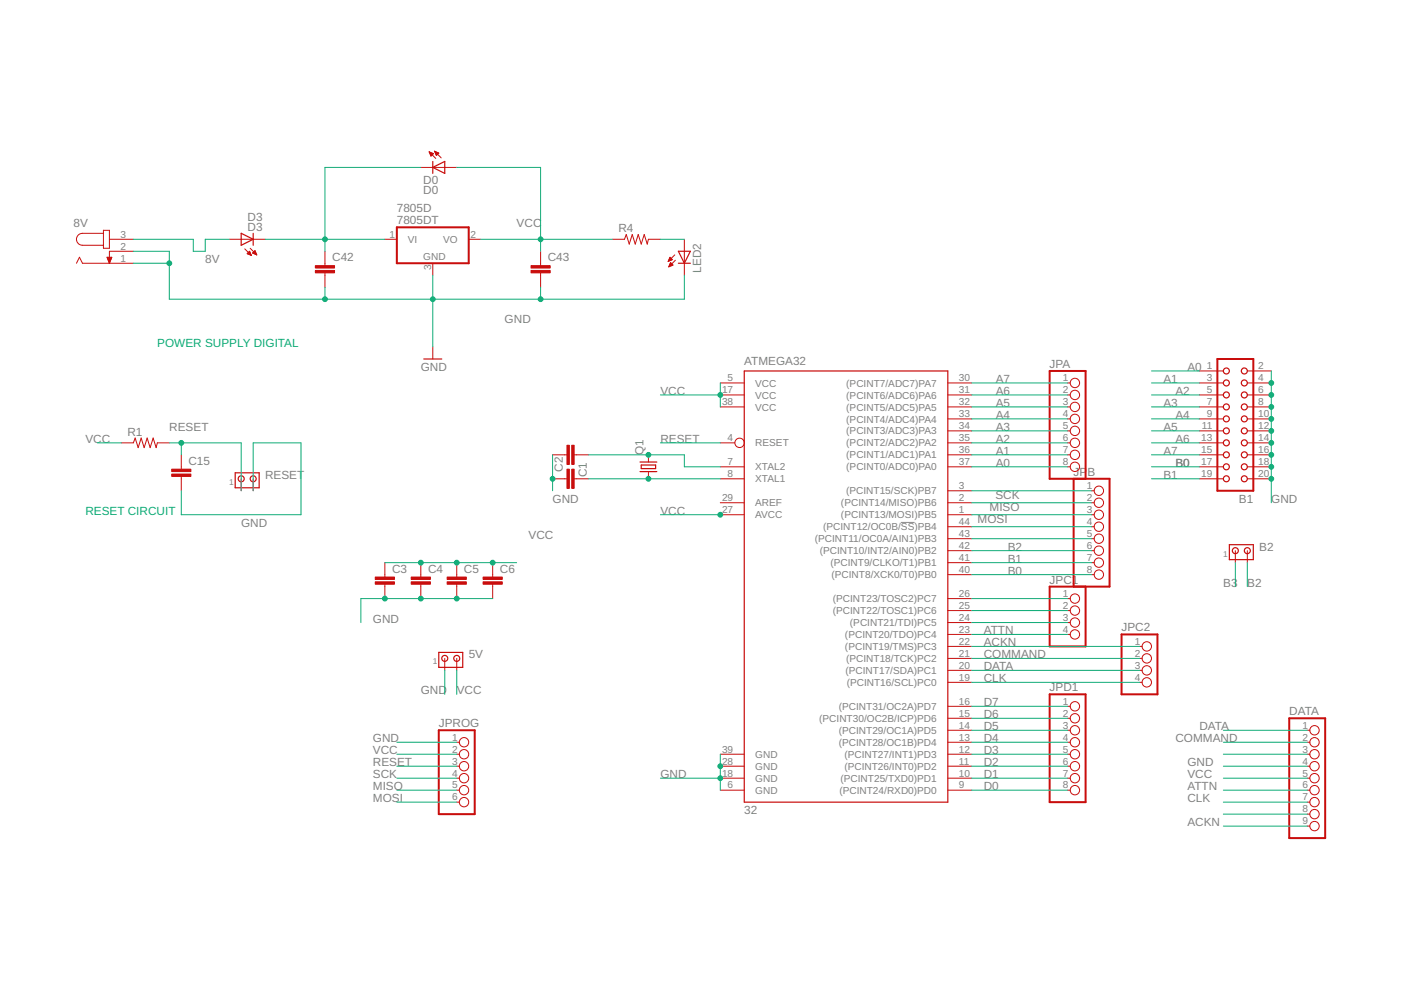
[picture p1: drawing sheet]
<svg xmlns="http://www.w3.org/2000/svg" width="297mm" height="210mm" viewBox="0 0 297 210" stroke-linecap="round" stroke-linejoin="round" font-family="sans-serif">
<path d="M191 110.8h2.9" fill="none" stroke="#808080" stroke-width=".21"/>
<g fill="none" stroke="#c90d0c" stroke-width=".25">
<path d="M91.8 35.5l2.5-1.3v2.6zM91.8 34.2v2.6M51.1 49.5l2.6 1.2-2.6 1.3zM53.7 49.5v2.5M143.8 53.3h2.6l-1.3 2.5zM143.8 55.8h2.6M89.9 76.1h3.8M157.8 78.7h43.2v91.4h-43.2zM135.7 98h3.6M135.7 100h3.6M136 98.6h3v.8h-3zM49.9 100.2h5v3.2h-5z"/>
<path d="M260.6 115.5h5.1v3.2h-5.1zM93 138.3h5.1v3.2h-5.1z"/>
<circle cx="260" cy="78.7" r=".64"/>
<circle cx="263.8" cy="78.7" r=".64"/>
<circle cx="260" cy="83.7" r=".64"/>
<circle cx="260" cy="81.2" r=".64"/>
<circle cx="260" cy="86.3" r=".64"/>
<circle cx="260" cy="91.4" r=".64"/>
<circle cx="260" cy="88.8" r=".64"/>
<circle cx="260" cy="99" r=".64"/>
<circle cx="260" cy="96.4" r=".64"/>
<circle cx="260" cy="93.9" r=".64"/>
<circle cx="263.8" cy="83.7" r=".64"/>
<circle cx="263.8" cy="86.3" r=".64"/>
<circle cx="263.8" cy="81.2" r=".64"/>
<circle cx="263.8" cy="88.8" r=".64"/>
<circle cx="263.8" cy="91.4" r=".64"/>
<circle cx="263.8" cy="93.9" r=".64"/>
<circle cx="263.8" cy="99" r=".64"/>
<circle cx="263.8" cy="96.4" r=".64"/>
<circle cx="51.1" cy="101.5" r=".64"/>
<circle cx="53.7" cy="101.5" r=".64"/>
<circle cx="260" cy="101.5" r=".64"/>
<circle cx="261.9" cy="116.8" r=".64"/>
<circle cx="263.8" cy="101.5" r=".64"/>
<circle cx="264.5" cy="116.8" r=".64"/>
<circle cx="94.3" cy="139.6" r=".64"/>
<circle cx="96.8" cy="139.6" r=".64"/>
</g>
<g fill="none" stroke="#c90d0c" stroke-width=".21">
<path d="M89.2 35.5h7.6M91 32.2l1.4 1.4M91 32.2l.9 .4M91 32.2l.4 .9M91 32.2h.1M91.1 32.3h.2M91.1 32.4h.5M91.2 32.6h.7M91.2 32.7h.6M91.3 32.8h.4M91.3 32.9h.2M91.4 33.1h.1"/>
<path d="M91.9 32.6l-.5 .5M92.1 32.1l1.4 1.4M92.1 32.1l.9 .3M92.1 32.1l.4 .9 .5-.6M92.2 32.1h.1M92.2 32.2h.3M92.3 32.3h.5M92.3 32.4h.7M92.4 32.6h.5M92.4 32.7h.4M92.5 32.8h.2M92.5 32.9h.1"/>
<path d="M16.2 55.8l.6-1.3 .7 1.3h10.8M21.9 49.5h-4.4a1.27 1.27 0 0 0-1.3 1.2 1.27 1.27 0 0 0 1.3 1.3h4.4M21.9 48.8h1.3v3.8h-1.3zM22.7 54.5h1l-.5 1.3zM22.7 54.7h1M22.8 54.8h.8M22.8 54.9h.8M22.9 55h.6M22.9 55.1h.6M23 55.2h.4M23 55.4h.4M23.1 55.5h.2"/>
<path d="M23.1 55.6h.2M23.2 55.7h.1M23.2 50.7h5.1M28.3 53.3h-5.1v2.5M48.6 50.7h7.6M51.9 52.8l1.4 1.4M52.4 53.8l.5-.5 .4 .9zM52.5 53.8h.6M52.5 53.7h.6M52.6 53.6h.4M52.7 53.4h.3M52.7 53.9h.5"/>
<path d="M52.9 53.3h.1M53 54h.2M53 52.6l1.4 1.4M53.6 53.7l.5-.6 .3 .9zM53.6 53.7h.7M53.6 53.6h.6M53.7 53.4h.5M53.9 53.3h.2M53.9 53.8h.4M54 53.2h.1M54.2 53.9h.2M68.9 53.3v3"/>
<path d="M68.9 57.8v3.1M81.6 50.7h2.5M91.8 55.8v2.6M99.4 50.7h2.5M114.6 53.3v3M114.6 57.8v3.1M129.9 50.7h2.5l.4-1 .6 2.1 .6-2.1 .7 2.1 .6-2.1 .7 2.1 .6-2.1 .6 2.1 .3-1.1h2.5M141.7 55.4h.1M141.7 55.2h.4M141.8 55.1h.6M141.8 55h.7M141.8 56.5h.2"/>
<path d="M141.9 54.9h.5M141.9 56.3h.4M141.9 54.8h.4M141.9 56.2h.7M142 56.1h.6M142 54.7h.2M142 54.5l.6 .6-.9 .3zM142 56h.5M142.1 55.9h.2M142.2 55.7h.1M142.2 55.7l-.4 .9M142.2 55.7l.5 .5-.9 .4"/>
<path d="M143.1 54l-1.4 1.4M143.2 55.2l-1.4 1.4M145.1 50.7v7.7M91.8 73.6v2.5M254.3 78.7h5.1M264.5 78.7h5M25.7 93.9h2.6l.4-1 .6 2 .6-2 .7 2 .6-2 .6 2 .7-2 .6 2 .3-1h2.5M38.4 96.4v3.1M117.2 96.4h3M121.7 96.4h3.1M137.5 96.4v1.6M137.5 100v1.5"/>
<path d="M152.7 83.7h5.1M152.7 81.2h5.1M152.7 86.3h5.1M152.7 93.9h3.1M152.7 99h5.1M201 83.7h5M201 81.2h5M201 86.3h5M201 88.8h5M201 91.4h5M201 93.9h5M201 96.4h5"/>
<path d="M201 99h5M226.4 83.7h.5M226.4 81.2h.5M226.4 86.3h.5M226.4 88.8h.5M226.4 91.4h.5M226.4 93.9h.5M226.4 96.4h.5M226.4 99h.5M254.3 83.7h5.1M254.3 81.2h5.1M254.3 86.3h5.1"/>
<path d="M254.3 88.8h5.1M254.3 91.4h5.1M254.3 93.9h5.1M254.3 96.4h5.1M254.3 99h5.1M264.5 83.7h5M264.5 81.2h5M264.5 86.3h5M264.5 88.8h5M264.5 91.4h5M264.5 93.9h5M264.5 96.4h5"/>
<path d="M264.5 99h5M38.4 101v3.1M51.1 101.5v2.6M53.7 101.5v2.6M81.6 119.3v3M89.2 119.3v3M96.8 119.3v3M104.5 119.3v3M117.2 101.5h3M121.7 101.5h3.1M152.7 106.6h5.1M152.7 109.1h5.1"/>
<path d="M152.7 101.5h5.1M201 104.1h5M201 106.6h5M201 109.1h5M201 111.7h5M201 114.2h5M201 116.8h5M201 119.3h5M231.4 104.1h.6M231.4 106.6h.6M231.4 109.1h.6M231.4 111.7h.6"/>
<path d="M231.4 114.2h.6M231.4 116.8h.6M231.4 119.3h.6M254.3 101.5h5.1M261.9 116.8v2.5M264.5 101.5h5M264.5 116.8v2.5M81.6 123.9v3M89.2 123.9v3M94.3 139.6v2.5M96.8 123.9v3M96.8 139.6v2.5"/>
<path d="M104.5 123.9v3M201 126.9h5M201 129.5h5M201 132h5M201 134.5h5M201 137.1h5M201 139.6h5M201 121.8h5M226.4 126.9h.5M226.4 129.5h.5M226.4 132h.5M226.4 134.5h.5"/>
<path d="M231.4 121.8h.6M241.6 137.1h.5M241.6 139.6h.5M96.8 157.4h.6M96.8 159.9h.6M152.7 159.9h5.1M201 149.8h5M201 152.3h5M201 154.8h5M201 157.4h5M201 159.9h5M201 142.1h5"/>
<path d="M201 144.7h5M226.4 149.8h.5M226.4 152.3h.5M226.4 154.8h.5M226.4 157.4h.5M226.4 159.9h.5M241.6 142.1h.5M241.6 144.7h.5M277.2 154.8h.5M277.2 157.4h.5M277.2 159.9h.5M96.8 162.5h.6"/>
<path d="M96.8 165h.6M96.8 167.5h.6M96.8 170.1h.6M152.7 162.5h5.1M152.7 165h5.1M152.7 167.5h5.1M201 162.5h5M201 165h5M201 167.5h5M226.4 162.5h.5M226.4 165h.5M226.4 167.5h.5"/>
<path d="M277.2 162.5h.5M277.2 165h.5M277.2 167.5h.5M277.2 170.1h.5M277.2 172.6h.5M277.2 175.2h.5"/>
<circle cx="156.8" cy="93.9" r=".99"/>
<circle cx="227.9" cy="91.4" r=".99"/>
<circle cx="227.9" cy="96.4" r=".99"/>
<circle cx="227.9" cy="99" r=".99"/>
<circle cx="227.9" cy="88.8" r=".99"/>
<circle cx="227.9" cy="93.9" r=".99"/>
<circle cx="227.9" cy="86.3" r=".99"/>
<circle cx="227.9" cy="83.7" r=".99"/>
<circle cx="227.9" cy="81.2" r=".99"/>
<circle cx="233" cy="104.1" r=".99"/>
<circle cx="233" cy="109.1" r=".99"/>
<circle cx="233" cy="111.7" r=".99"/>
<circle cx="233" cy="114.2" r=".99"/>
<circle cx="233" cy="116.8" r=".99"/>
<circle cx="233" cy="106.6" r=".99"/>
<circle cx="233" cy="119.3" r=".99"/>
<circle cx="227.9" cy="129.5" r=".99"/>
<circle cx="227.9" cy="126.9" r=".99"/>
<circle cx="227.9" cy="132" r=".99"/>
<circle cx="227.9" cy="134.5" r=".99"/>
<circle cx="233" cy="121.8" r=".99"/>
<circle cx="243.1" cy="137.1" r=".99"/>
<circle cx="243.1" cy="139.6" r=".99"/>
<circle cx="98.4" cy="157.4" r=".99"/>
<circle cx="98.4" cy="159.9" r=".99"/>
<circle cx="227.9" cy="149.8" r=".99"/>
<circle cx="227.9" cy="154.8" r=".99"/>
<circle cx="227.9" cy="157.4" r=".99"/>
<circle cx="227.9" cy="152.3" r=".99"/>
<circle cx="227.9" cy="159.9" r=".99"/>
<circle cx="243.1" cy="142.1" r=".99"/>
<circle cx="243.1" cy="144.7" r=".99"/>
<circle cx="278.7" cy="154.8" r=".99"/>
<circle cx="278.7" cy="159.9" r=".99"/>
<circle cx="278.7" cy="157.4" r=".99"/>
<circle cx="98.4" cy="170.1" r=".99"/>
<circle cx="98.4" cy="165" r=".99"/>
<circle cx="98.4" cy="167.5" r=".99"/>
<circle cx="98.4" cy="162.5" r=".99"/>
<circle cx="227.9" cy="165" r=".99"/>
<circle cx="227.9" cy="167.5" r=".99"/>
<circle cx="227.9" cy="162.5" r=".99"/>
<circle cx="278.7" cy="167.5" r=".99"/>
<circle cx="278.7" cy="165" r=".99"/>
<circle cx="278.7" cy="172.6" r=".99"/>
<circle cx="278.7" cy="170.1" r=".99"/>
<circle cx="278.7" cy="162.5" r=".99"/>
<circle cx="278.7" cy="175.2" r=".99"/>
</g>
<path d="M84.1 48.2h15.3v7.6h-15.3zM258.1 76.1h7.6v28h-7.6zM227.6 101.5v22.9M230.2 101.5v-22.8h-7.7v22.8h12.7v22.9h-12.7v12.7h7.7v-12.7M237.8 134.5h7.6v12.7h-7.6zM93 154.8h7.6v17.8h-7.6zM222.5 147.2h7.7v22.9h-7.7zM273.3 152.3h7.7v25.4h-7.7z" fill="none" stroke="#c90d0c" stroke-width=".42"/>
<g fill="#c90d0c" stroke="#c90d0c" stroke-width=".21">
<path d="M120.2 94.4h.5v4.1h-.5z"/>
<path d="M121.2 94.4h.5v4.1h-.5z"/>
<path d="M121.2 99.5h.5v4h-.5z"/>
<path d="M120.2 99.5h.5v4h-.5z"/>
<path d="M87.2 123.4h4v.5h-4z"/>
<path d="M87.2 122.3h4v.6h-4z"/>
<path d="M94.8 123.4h4.1v.5h-4.1z"/>
<path d="M94.8 122.3h4.1v.6h-4.1z"/>
<path d="M102.4 123.4h4.1v.5h-4.1z"/>
<path d="M102.4 122.3h4.1v.6h-4.1z"/>
<path d="M79.6 123.4h4v.5h-4z"/>
<path d="M79.6 122.3h4v.6h-4z"/>
<path d="M36.4 100.5h4.1v.5h-4.1z"/>
<path d="M36.4 99.5h4.1v.5h-4.1z"/>
<path d="M66.9 57.3h4v.5h-4z"/>
<path d="M66.9 56.3h4v.5h-4z"/>
<path d="M112.6 57.3h4v.5h-4z"/>
<path d="M112.6 56.3h4v.5h-4z"/>
</g>
<g fill="none" stroke="#0dab76" stroke-width=".21">
<path d="M89.2 35.5h-20.3v17.8M96.8 35.5h17.8v17.8M28.3 53.3h7.6v10.1h109.2v-5M28.3 50.7h12.7v2.6h2.5v-2.6h5.1M28.3 55.8h7.6M56.2 50.7h25.4M91.8 58.4v15.2M101.9 50.7h28M140 50.7h5.1M68.9 60.9v2.5M114.6 60.9v2.5M244.1 78.7h10.2"/>
<path d="M269.5 78.7v27.9M20.7 93.9h5M35.9 93.9h15.2v10.2M38.4 93.9v2.5M117.2 96.4v7.7M124.8 96.4h20.3v2.6h7.6M140 93.9h12.7M140 83.7h12.7M152.7 81.2v5.1M206 93.9h20.4M206 83.7h20.4M206 99h20.4"/>
<path d="M206 96.4h20.4M206 81.2h20.4M206 86.3h20.4M206 91.4h20.4M206 88.8h20.4M244.1 93.9h10.2M244.1 83.7h10.2M244.1 99h10.2M244.1 96.4h10.2M244.1 81.2h10.2M244.1 86.3h10.2M244.1 91.4h10.2"/>
<path d="M244.1 88.8h10.2M38.4 104.1v5h25.4v-15.2h-10.1v10.2M81.6 119.3h27.9M124.8 101.5h27.9M140 109.1h12.7M206 109.1h25.4M206 119.3h25.4M206 104.1h25.4M206 106.6h25.4M206 111.7h25.4M206 116.8h25.4M206 114.2h25.4"/>
<path d="M244.1 101.5h10.2M261.9 119.3v5.1M264.5 119.3v5.1M104.5 126.9h-28v5.1M206 126.9h20.4M206 121.8h25.4M206 129.5h20.4M206 132h20.4M206 134.5h20.4M206 137.1h35.6M206 139.6h35.6M84.1 157.4h12.7"/>
<path d="M84.1 159.9h12.7M94.3 142.1v5.1M96.8 142.1v5.1M152.7 159.9v7.6M206 157.4h20.4M206 159.9h20.4M206 142.1h35.6M206 154.8h20.4M206 144.7h35.6M206 149.8h20.4M206 152.3h20.4M259.4 157.4h17.8"/>
<path d="M259.4 159.9h17.8M259.4 154.8h17.8M84.1 162.5h12.7M84.1 165h12.7M84.1 167.5h12.7M84.1 170.1h12.7M140 165h12.7M206 162.5h20.4M206 165h20.4M206 167.5h20.4M259.4 162.5h17.8M259.4 165h17.8"/>
<path d="M259.4 167.5h17.8M259.4 170.1h17.8M259.4 175.2h17.8M259.4 172.6h17.8"/>
</g>
<g fill="#0dab76" stroke="#0dab76" stroke-width=".21">
<circle cx="38.4" cy="93.9" r=".51"/>
<circle cx="152.7" cy="162.5" r=".51"/>
<circle cx="152.7" cy="165" r=".51"/>
<circle cx="117.2" cy="101.5" r=".51"/>
<circle cx="96.8" cy="126.9" r=".51"/>
<circle cx="89.2" cy="126.9" r=".51"/>
<circle cx="81.6" cy="126.9" r=".51"/>
<circle cx="269.5" cy="81.2" r=".51"/>
<circle cx="269.5" cy="83.7" r=".51"/>
<circle cx="269.5" cy="86.3" r=".51"/>
<circle cx="269.5" cy="88.8" r=".51"/>
<circle cx="269.5" cy="91.4" r=".51"/>
<circle cx="269.5" cy="93.9" r=".51"/>
<circle cx="269.5" cy="96.4" r=".51"/>
<circle cx="269.5" cy="99" r=".51"/>
<circle cx="269.5" cy="101.5" r=".51"/>
<circle cx="35.9" cy="55.8" r=".51"/>
<circle cx="114.6" cy="63.4" r=".51"/>
<circle cx="91.8" cy="63.4" r=".51"/>
<circle cx="68.9" cy="63.4" r=".51"/>
<circle cx="152.7" cy="83.7" r=".51"/>
<circle cx="96.8" cy="119.3" r=".51"/>
<circle cx="104.5" cy="119.3" r=".51"/>
<circle cx="89.2" cy="119.3" r=".51"/>
<circle cx="152.7" cy="109.1" r=".51"/>
<circle cx="114.6" cy="50.7" r=".51"/>
<circle cx="137.5" cy="96.4" r=".51"/>
<circle cx="137.5" cy="101.5" r=".51"/>
<circle cx="68.9" cy="50.7" r=".51"/>
</g>
<g font-size="2.5" fill="#808080">
<text x="89.7" y="41.2">D0</text>
<text x="89.7" y="39.1">D0</text>
<text x="52.5" y="46.8">D3</text>
<text x="84.1" y="47.6">7805DT</text>
<text x="84.1" y="45">7805D</text>
<text x="15.6" y="48.2">8V</text>
<text x="52.5" y="49">D3</text>
<text x="109.5" y="48.2">VCC</text>
<text x="131.1" y="49.2">R4</text>
<text x="43.5" y="55.8">8V</text>
<text x="70.4" y="55.4">C42</text>
<text x="116.1" y="55.4">C43</text>
<text x="148.6" y="57.8" transform="rotate(-90 148.6 57.8)">LED2</text>
<text x="107" y="68.5">GND</text>
<text x="157.8" y="77.4">ATMEGA32</text>
<text x="89.2" y="78.7">GND</text>
<text x="140" y="83.7">VCC</text>
<text x="211.1" y="81.2">A7</text>
<text x="211.1" y="83.7">A6</text>
<text x="222.5" y="78">JPA</text>
<text x="246.7" y="81.2">A1</text>
<text x="249.2" y="83.7">A2</text>
<text x="251.8" y="78.7">A0</text>
<text x="211.1" y="86.3">A5</text>
<text x="211.1" y="88.8">A4</text>
<text x="246.7" y="86.3">A3</text>
<text x="249.2" y="88.8">A4</text>
<text x="18.1" y="93.9">VCC</text>
<text x="27" y="92.4">R1</text>
<text x="35.9" y="91.4">RESET</text>
<text x="140" y="93.9">RESET</text>
<text x="211.1" y="91.4">A3</text>
<text x="211.1" y="93.9">A2</text>
<text x="246.7" y="91.4">A5</text>
<text x="249.2" y="93.9">A6</text>
<text x="40" y="98.6">C15</text>
<text x="56.2" y="101.5">RESET</text>
<text x="119.3" y="100" transform="rotate(-90 119.3 100)">C2</text>
<text x="124.4" y="101.2" transform="rotate(-90 124.4 101.2)">C1</text>
<text x="136.5" y="96.4" transform="rotate(-90 136.5 96.4)">Q1</text>
<text x="211.1" y="96.4">A1</text>
<text x="211.1" y="99">A0</text>
<text x="227.6" y="100.9">JP</text>
<text x="230.5" y="100.9">B</text>
<text x="246.7" y="96.4">A7</text>
<text x="246.7" y="101.5">B1</text>
<text x="249.2" y="99">B0</text>
<text x="117.2" y="106.6">GND</text>
<text x="211.1" y="105.8">SCK</text>
<text x="262.7" y="106.6">B1</text>
<text x="269.5" y="106.6">GND</text>
<text x="51.1" y="111.7">GND</text>
<text x="140" y="109.1">VCC</text>
<text x="207.3" y="110.9">MOSI</text>
<text x="209.8" y="108.4">MISO</text>
<text x="112.1" y="114.2">VCC</text>
<text x="213.7" y="119.3">B1</text>
<text x="213.7" y="116.8">B2</text>
<text x="267" y="116.8">B2</text>
<text x="83.1" y="121.4">C3</text>
<text x="90.7" y="121.4">C4</text>
<text x="98.4" y="121.4">C5</text>
<text x="106" y="121.4">C6</text>
<text x="213.7" y="121.8">B0</text>
<text x="222.5" y="123.7">JPC1</text>
<text x="259.4" y="124.4">B3</text>
<text x="264.4" y="124.4">B2</text>
<text x="79.1" y="132">GND</text>
<text x="208.6" y="134.5">ATTN</text>
<text x="208.6" y="137.1">ACKN</text>
<text x="237.8" y="133.9">JPC2</text>
<text x="99.4" y="139.6">5V</text>
<text x="208.6" y="139.6">COMMAND</text>
<text x="208.6" y="142.1">DATA</text>
<text x="89.2" y="147.2">GND</text>
<text x="96.8" y="147.2">VCC</text>
<text x="208.6" y="144.7">CLK</text>
<text x="208.6" y="149.8">D7</text>
<text x="222.5" y="146.6">JPD1</text>
<text x="93" y="154.2">JPROG</text>
<text x="208.6" y="152.3">D6</text>
<text x="208.6" y="154.8">D5</text>
<text x="254.3" y="154.8">DATA</text>
<text x="273.3" y="151.7">DATA</text>
<text x="79.1" y="157.4">GND</text>
<text x="79.1" y="159.9">VCC</text>
<text x="208.6" y="157.4">D4</text>
<text x="208.6" y="159.9">D3</text>
<text x="249.2" y="157.4">COMMAND</text>
<text x="79.1" y="162.5">RESET</text>
<text x="79.1" y="165">SCK</text>
<text x="79.1" y="167.5">MISO</text>
<text x="140" y="165">GND</text>
<text x="208.6" y="162.5">D2</text>
<text x="208.6" y="165">D1</text>
<text x="208.6" y="167.5">D0</text>
<text x="251.8" y="162.5">GND</text>
<text x="251.8" y="165">VCC</text>
<text x="251.8" y="167.5">ATTN</text>
<text x="79.1" y="170.1">MOSI</text>
<text x="157.8" y="172.6">32</text>
<text x="251.8" y="170.1">CLK</text>
<text x="251.8" y="175.2">ACKN</text>
</g>
<g font-size="2.5" fill="#0dab76">
<text x="33.4" y="73.6">POWER SUPPLY DIGITAL</text>
<text x="18.1" y="109.1">RESET CIRCUIT</text>
</g>
<g font-size="2.1" fill="#808080">
<text x="25.5" y="50.4">3</text>
<text x="25.5" y="52.9">2</text>
<text x="82.6" y="50.4">1</text>
<text x="86.5" y="51.5">VI</text>
<text x="94" y="51.5">VO</text>
<text x="99.7" y="50.4">2</text>
<text x="25.5" y="55.5">1</text>
<text x="89.7" y="55">GND</text>
<text x="91.4" y="57.4" transform="rotate(-90 91.4 57.4)">3</text>
<text x="153.1" y="83.4">17</text>
<text x="154.3" y="80.8">5</text>
<text x="160.1" y="82">VCC</text>
<text x="179.4" y="82">(PCINT7/ADC7)PA7</text>
<text x="203.3" y="83.4">31</text>
<text x="203.3" y="80.8">30</text>
<text x="225.4" y="80.8">1</text>
<text x="225.4" y="83.4">2</text>
<text x="255.8" y="78.3">1</text>
<text x="255.8" y="80.8">3</text>
<text x="255.8" y="83.4">5</text>
<text x="266.8" y="78.3">2</text>
<text x="266.8" y="80.8">4</text>
<text x="266.8" y="83.4">6</text>
<text x="153.1" y="85.9">38</text>
<text x="160.1" y="84.5">VCC</text>
<text x="160.1" y="87">VCC</text>
<text x="179.4" y="84.5">(PCINT6/ADC6)PA6</text>
<text x="179.4" y="87">(PCINT5/ADC5)PA5</text>
<text x="179.4" y="89.6">(PCINT4/ADC4)PA4</text>
<text x="203.3" y="85.9">32</text>
<text x="203.3" y="88.5">33</text>
<text x="225.4" y="85.9">3</text>
<text x="225.4" y="88.5">4</text>
<text x="255.8" y="85.9">7</text>
<text x="255.8" y="88.5">9</text>
<text x="266.8" y="85.9">8</text>
<text x="266.8" y="88.5">10</text>
<text x="154.3" y="93.5">4</text>
<text x="160.1" y="94.7">RESET</text>
<text x="179.4" y="92.1">(PCINT3/ADC3)PA3</text>
<text x="179.4" y="94.7">(PCINT2/ADC2)PA2</text>
<text x="203.3" y="91">34</text>
<text x="203.3" y="93.5">35</text>
<text x="225.4" y="91">5</text>
<text x="225.4" y="93.5">6</text>
<text x="254.7" y="93.5">13</text>
<text x="254.8" y="91">11</text>
<text x="266.8" y="91">12</text>
<text x="266.8" y="93.5">14</text>
<text x="154.3" y="101.2">8</text>
<text x="154.3" y="98.6">7</text>
<text x="160.1" y="99.7">XTAL2</text>
<text x="179.4" y="97.2">(PCINT1/ADC1)PA1</text>
<text x="179.4" y="99.7">(PCINT0/ADC0)PA0</text>
<text x="203.3" y="96.1">36</text>
<text x="203.3" y="98.6">37</text>
<text x="225.4" y="96.1">7</text>
<text x="225.4" y="98.6">8</text>
<text x="254.7" y="96.1">15</text>
<text x="254.7" y="98.6">17</text>
<text x="254.7" y="101.2">19</text>
<text x="266.8" y="96.1">16</text>
<text x="266.8" y="98.6">18</text>
<text x="266.8" y="101.2">20</text>
<text x="153.1" y="106.2">29</text>
<text x="160.1" y="107.4">AREF</text>
<text x="160.1" y="102.3">XTAL1</text>
<text x="178.3" y="107.4">(PCINT14/MISO)PB6</text>
<text x="179.4" y="104.8">(PCINT15/SCK)PB7</text>
<text x="203.3" y="103.7">3</text>
<text x="203.3" y="106.2">2</text>
<text x="230.5" y="103.7">1</text>
<text x="230.5" y="106.2">2</text>
<text x="153.1" y="108.8">27</text>
<text x="160.1" y="109.9">AVCC</text>
<text x="174.5" y="112.4">(PCINT12/OC0B/SS)PB4</text>
<text x="178.3" y="109.9">(PCINT13/MOSI)PB5</text>
<text x="203.3" y="108.8">1</text>
<text x="203.3" y="111.3">44</text>
<text x="203.3" y="113.9">43</text>
<text x="230.5" y="108.8">3</text>
<text x="230.5" y="111.3">4</text>
<text x="230.5" y="113.9">5</text>
<text x="172.8" y="115">(PCINT11/OC0A/AIN1)PB3</text>
<text x="173.8" y="117.5">(PCINT10/INT2/AIN0)PB2</text>
<text x="203.3" y="116.4">42</text>
<text x="203.3" y="118.9">41</text>
<text x="230.5" y="116.4">6</text>
<text x="230.5" y="118.9">7</text>
<text x="176.1" y="120.1">(PCINT9/CLKO/T1)PB1</text>
<text x="176.3" y="122.6">(PCINT8/XCK0/T0)PB0</text>
<text x="203.3" y="121.5">40</text>
<text x="230.5" y="121.5">8</text>
<text x="176.6" y="127.7">(PCINT23/TOSC2)PC7</text>
<text x="176.6" y="130.2">(PCINT22/TOSC1)PC6</text>
<text x="203.3" y="126.6">26</text>
<text x="203.3" y="129.1">25</text>
<text x="203.3" y="131.6">24</text>
<text x="225.4" y="126.6">1</text>
<text x="225.4" y="129.1">2</text>
<text x="225.4" y="131.6">3</text>
<text x="179.2" y="135.3">(PCINT20/TDO)PC4</text>
<text x="179.2" y="137.8">(PCINT19/TMS)PC3</text>
<text x="180.2" y="132.7">(PCINT21/TDI)PC5</text>
<text x="203.3" y="134.2">23</text>
<text x="203.3" y="136.7">22</text>
<text x="225.4" y="134.2">4</text>
<text x="240.6" y="136.7">1</text>
<text x="179.3" y="142.9">(PCINT17/SDA)PC1</text>
<text x="179.4" y="140.4">(PCINT18/TCK)PC2</text>
<text x="203.3" y="139.2">21</text>
<text x="203.3" y="141.8">20</text>
<text x="240.6" y="139.2">2</text>
<text x="240.6" y="141.8">3</text>
<text x="179.5" y="145.4">(PCINT16/SCL)PC0</text>
<text x="203.3" y="149.4">16</text>
<text x="203.3" y="144.3">19</text>
<text x="225.4" y="149.4">1</text>
<text x="240.6" y="144.3">4</text>
<text x="173.7" y="153.1">(PCINT30/OC2B/ICP)PD6</text>
<text x="177.8" y="150.5">(PCINT31/OC2A)PD7</text>
<text x="177.8" y="155.6">(PCINT29/OC1A)PD5</text>
<text x="203.3" y="151.9">15</text>
<text x="203.3" y="154.5">14</text>
<text x="225.4" y="151.9">2</text>
<text x="225.4" y="154.5">3</text>
<text x="276.2" y="154.5">1</text>
<text x="95.9" y="157">1</text>
<text x="95.9" y="159.6">2</text>
<text x="153.1" y="159.6">39</text>
<text x="160.1" y="160.7">GND</text>
<text x="177.8" y="158.1">(PCINT28/OC1B)PD4</text>
<text x="179" y="160.7">(PCINT27/INT1)PD3</text>
<text x="203.3" y="157">13</text>
<text x="203.3" y="159.6">12</text>
<text x="225.4" y="157">4</text>
<text x="225.4" y="159.6">5</text>
<text x="276.2" y="157">2</text>
<text x="276.2" y="159.6">3</text>
<text x="95.9" y="162.1">3</text>
<text x="95.9" y="164.6">4</text>
<text x="95.9" y="167.2">5</text>
<text x="153.1" y="164.6">18</text>
<text x="153.1" y="162.1">28</text>
<text x="154.3" y="167.2">6</text>
<text x="160.1" y="165.8">GND</text>
<text x="160.1" y="163.2">GND</text>
<text x="178.2" y="165.8">(PCINT25/TXD0)PD1</text>
<text x="179" y="163.2">(PCINT26/INT0)PD2</text>
<text x="203.3" y="162.1">11</text>
<text x="203.3" y="164.6">10</text>
<text x="203.3" y="167.2">9</text>
<text x="225.4" y="162.1">6</text>
<text x="225.4" y="164.6">7</text>
<text x="225.4" y="167.2">8</text>
<text x="276.2" y="162.1">4</text>
<text x="276.2" y="164.6">5</text>
<text x="276.2" y="167.2">6</text>
<text x="95.9" y="169.7">6</text>
<text x="160.1" y="168.3">GND</text>
<text x="178" y="168.3">(PCINT24/RXD0)PD0</text>
<text x="276.2" y="169.7">7</text>
<text x="276.2" y="172.3">8</text>
<text x="276.2" y="174.8">9</text>
</g>
<g font-size="1.8" fill="#808080">
<text x="48.6" y="102.8">1</text>
<text x="259.4" y="118">1</text>
<text x="91.8" y="140.9">1</text>
</g>
</svg>
